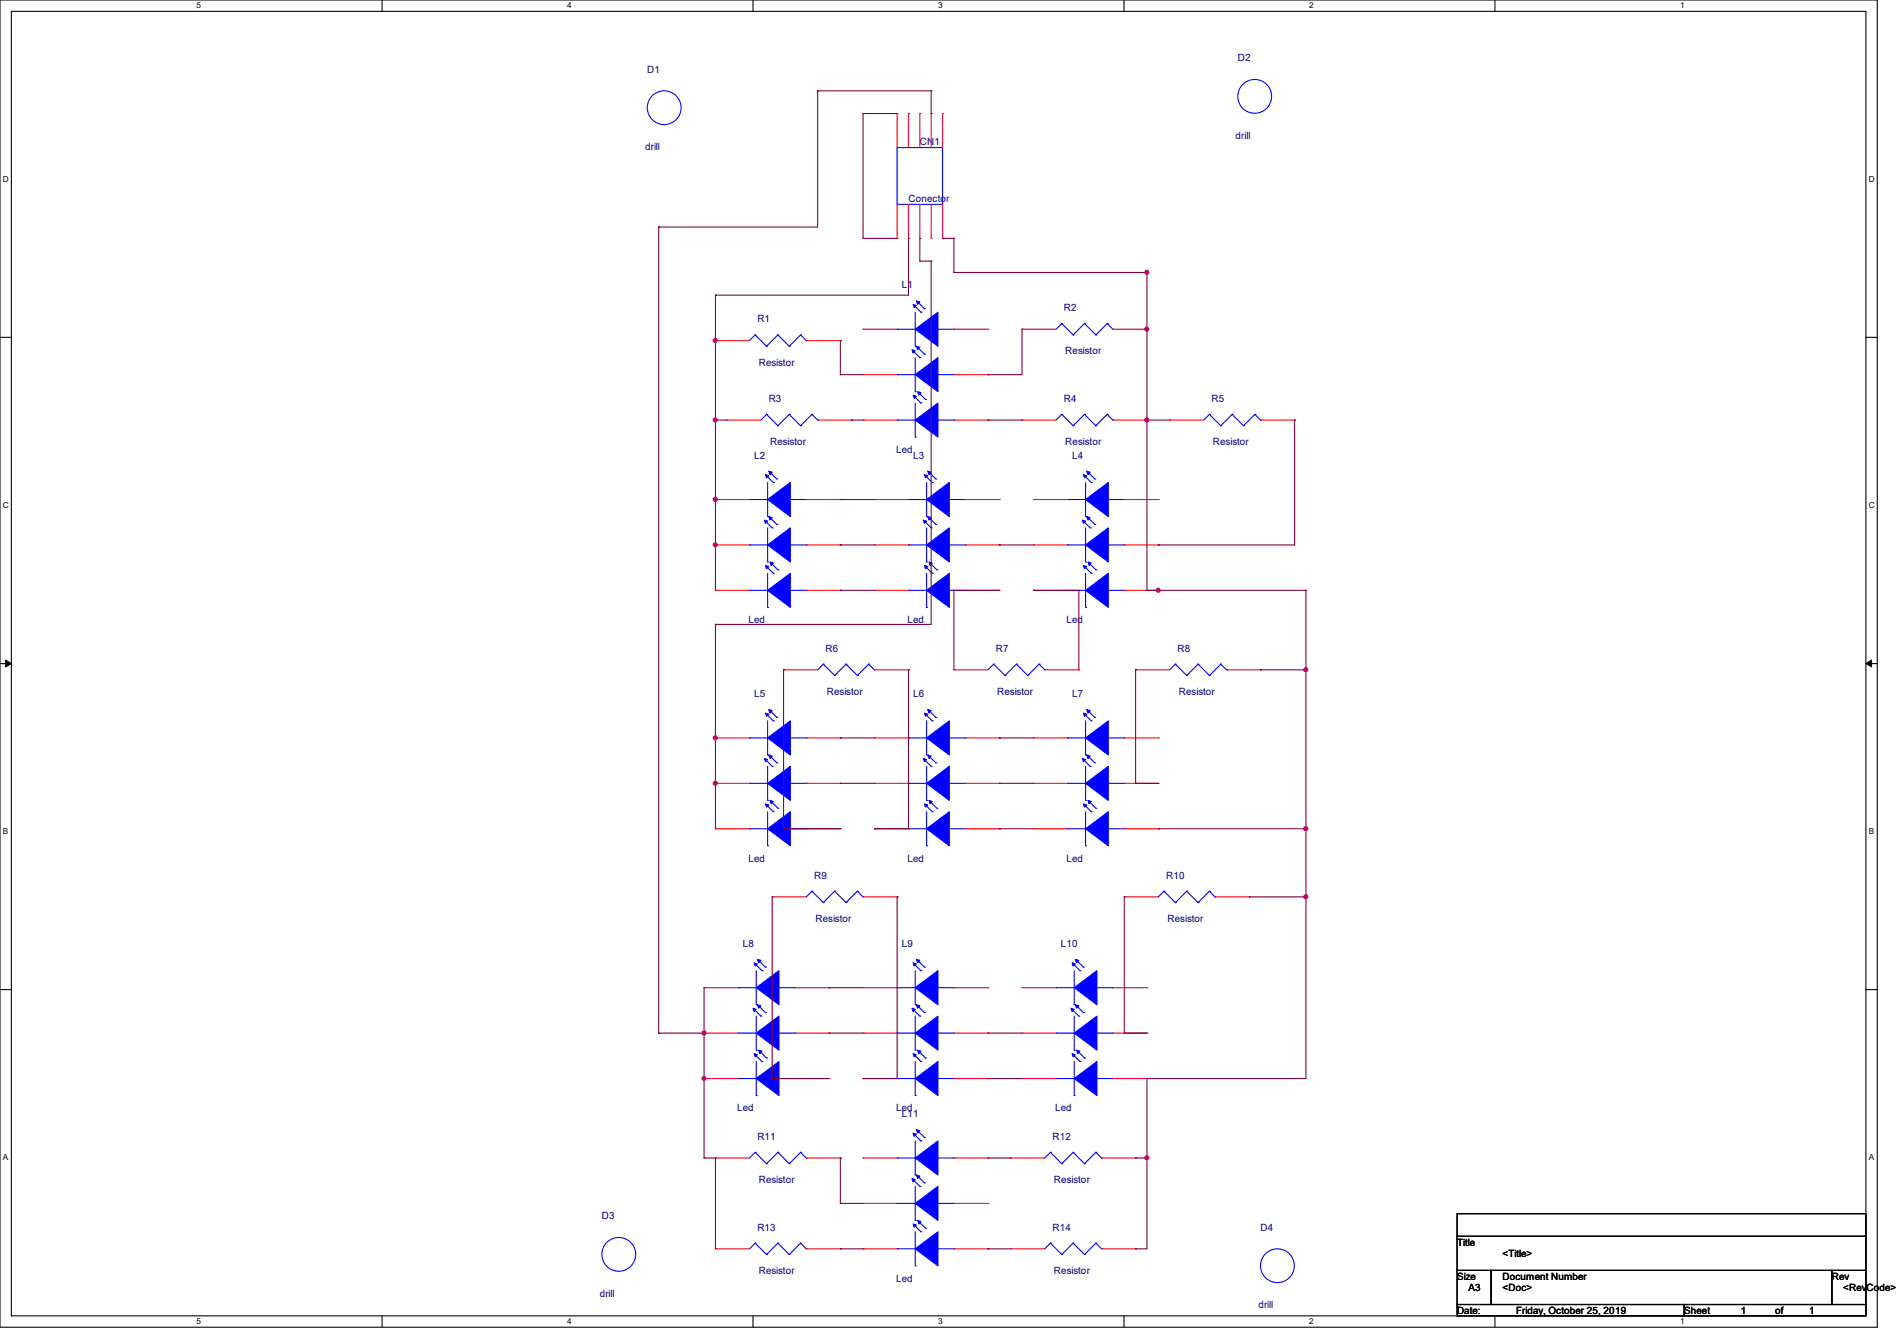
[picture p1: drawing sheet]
<svg xmlns="http://www.w3.org/2000/svg" width="297mm" height="210mm" viewBox="0 0 297 210" stroke-linecap="round" stroke-linejoin="round" font-family="sans-serif">
<path d="M0 0h293.9v207.9h-293.9zM1.8 1.8h290.3v204.3h-290.3z" fill="none" stroke="#000" stroke-width=".17"/>
<g fill="#fff">
<path d="M30.8 .2h.7v1.4h-.7z"/>
<path d="M30.8 206.2h.7v1.4h-.7z"/>
</g>
<path d="M59.8 0v1.8M59.8 206.1v1.8" fill="none" stroke="#000" stroke-width=".17"/>
<g fill="#fff">
<path d="M88.8 .2h.7v1.4h-.7z"/>
<path d="M88.8 206.2h.7v1.4h-.7z"/>
</g>
<path d="M117.9 0v1.8M117.9 206.1v1.8" fill="none" stroke="#000" stroke-width=".17"/>
<g fill="#fff">
<path d="M146.9 .2h.7v1.4h-.7z"/>
<path d="M146.9 206.2h.7v1.4h-.7z"/>
</g>
<path d="M176 0v1.8M176 206.1v1.8" fill="none" stroke="#000" stroke-width=".17"/>
<g fill="#fff">
<path d="M205 .2h.7v1.4h-.7z"/>
<path d="M205 206.2h.7v1.4h-.7z"/>
</g>
<path d="M234.1 0v1.8M234.1 206.1v1.8" fill="none" stroke="#000" stroke-width=".17"/>
<g fill="#fff">
<path d="M263.1 .2h.6v1.4h-.6z"/>
<path d="M263.1 206.2h.6v1.4h-.6z"/>
<path d="M.5 27.3h.9v1.4h-.9z"/>
<path d="M292.6 27.3h.9v1.4h-.9z"/>
<path d="M.5 78.4h.9v1.4h-.9z"/>
<path d="M292.6 78.4h.9v1.4h-.9z"/>
</g>
<path d="M0 52.8h1.8M292.1 52.8h1.8" fill="none" stroke="#000" stroke-width=".17"/>
<g fill="#fff">
<path d="M.5 129.5h.8v1.4h-.8z"/>
<path d="M292.6 129.5h.8v1.4h-.8z"/>
</g>
<path d="M0 103.9h1.8M292.1 103.9h1.8" fill="none" stroke="#000" stroke-width=".17"/>
<path d="M.9 103.4l.9 .5-.9 .5zM292.1 103.9l.9-.5v1z" fill="#000" stroke="#000" stroke-width=".16"/>
<g fill="#fff">
<path d="M.5 180.5h.8v1.4h-.8z"/>
<path d="M292.6 180.5h.8v1.4h-.8z"/>
</g>
<path d="M0 155h1.8M292.1 155h1.8M228.1 190.1h64v3.5h-64zM228.1 193.6h64v5.4h-64zM228.1 199h5.4v5.3h-5.4zM233.5 199h53.3v5.3h-53.3zM286.8 199h5.3v5.3h-5.3zM228.1 204.3h35.6v1.8h-35.6zM263.7 204.3h28.4v1.8h-28.4z" fill="none" stroke="#000" stroke-width=".17"/>
<g fill="none" stroke="#00f" stroke-width=".17">
<path d="M140.5 23.1h7.1v8.9h-7.1zM118.2 52.5h.1M118.2 52.5l-.9 .8M118.2 52.5l1.8 1.7M120 54.2h.1M121.8 52.5h.1M121.8 52.5l-1.8 1.7M121.8 52.5l1.8 1.7M123.6 54.2h.1M125.3 52.5h.1M125.3 52.5l-1.7 1.7M125.3 52.5l.9 .8"/>
<path d="M126.2 53.3h.1M140.5 51.6h.1M140.5 58.7h.1M140.5 51.6h2.8M140.5 58.7h2.8M143.1 55.1l.9 .9M143.3 54.2h.1M143.3 48.9v5.3M143.3 56v5.3M143.3 48l.9 .9M143.8 47.5l.9 .8M143.8 54.6l.9 .9"/>
<path d="M144 56h.1M144.2 48.9h.1M144.7 48.3h.1M144.7 55.5h.1M146.9 51.6h2.5M146.9 58.7h2.5M149.4 51.6h.1M149.4 58.7h.1M166.2 50.7h.1M166.2 50.7l-.8 .9M166.2 50.7l1.8 1.8M168 52.5h.1"/>
<path d="M169.8 50.7h.1M169.8 50.7l-1.8 1.8M169.8 50.7l1.8 1.8M171.6 52.5h.1M173.4 50.7h.1M173.4 50.7l-1.8 1.8M173.4 50.7l.8 .9M174.2 51.6h.1M117.3 78.2h.1M117.3 78.2h2.9M120 64.9h.1M120 64.9l-.9 .9"/>
<path d="M120 64.9l1.8 1.8M120.2 75.6v5.3M120.2 74.7l.9 .9M120.7 74.1l.9 .9M121.1 75.6h.1M121.6 75h.1M121.8 66.7h.1M123.6 64.9h.1M123.6 64.9l-1.8 1.8M123.6 64.9l1.7 1.8M123.7 78.2h2.5M125.3 66.7h.1"/>
<path d="M126.2 78.2h.1M127.1 64.9h.1M127.1 64.9l-1.8 1.8M127.1 64.9l.9 .9M128 65.8h.1M140.5 65.8h.1M140.5 65.8h2.8M142.2 78.2h.1M142.2 78.2h2.9M143.3 61.3h.1M143.3 68.5h.1M143.3 63.1v5.4"/>
<path d="M143.3 62.2l.9 .9M144 61.7l.9 .9M144.2 63.1h.1M144.9 62.6h.1M145.1 75.6v5.3M145.1 74.7l.9 .9M145.6 74.1l.9 .9M146 75.6h.1M146.5 75h.1M146.9 65.8h2.5M148.6 78.2h2.5M149.4 65.8h.1"/>
<path d="M151.1 78.2h.1M166.2 64.9h.1M166.2 64.9l-.8 .9M166.2 64.9l1.8 1.8M167.1 78.2h.1M167.1 78.2h2.9M168 66.7h.1M169.8 64.9h.1M169.8 64.9l-1.8 1.8M169.8 64.9l1.8 1.8M170 75.6v5.3M170 74.7l.9 .9"/>
<path d="M170.5 74.1l.9 .9M170.9 75.6h.1M171.4 75h.1M171.6 66.7h.1M173.4 64.9h.1M173.4 64.9l-1.8 1.8M173.4 64.9l.8 .9M173.5 78.2h2.5M174.2 65.8h.1M176 78.2h.1M189.4 64.9h.1M189.4 64.9l-.9 .9"/>
<path d="M189.4 64.9l1.7 1.8M191.1 66.7h.1M192.9 64.9h.1M192.9 64.9l-1.8 1.8M192.9 64.9l1.8 1.8M194.7 66.7h.1M196.5 64.9h.1M196.5 64.9l-1.8 1.8M196.5 64.9l.9 .9M197.4 65.8h.1M117.3 85.3h.1M117.3 92.5h.1"/>
<path d="M117.3 85.3h2.9M117.3 92.5h2.9M120 81.8l.9 .9M120.2 80.9h.1M120.2 88h.1M120.2 95.1h.1M120.2 82.7v5.3M120.2 89.8v5.3M120.2 88.9l.9 .9M120.7 81.2l.9 .9M120.9 82.7h.1M120.9 88.3l.9 .9"/>
<path d="M121.1 89.8h.1M121.6 82.1h.1M121.8 89.2h.1M123.7 85.3h2.5M123.7 92.5h2.5M126.2 85.3h.1M126.2 92.5h.1M142.2 85.3h.1M142.2 92.5h.1M142.2 85.3h2.9M142.2 92.5h2.9M144.9 81.8l.9 .9"/>
<path d="M145.1 80.9h.1M145.1 88h.1M145.1 95.1h.1M145.1 82.7v5.3M145.1 89.8v5.3M145.1 88.9l.9 .9M145.6 81.2l.9 .9M145.8 82.7h.1M145.8 88.3l.9 .9M146 89.8h.1M146.5 82.1h.1M146.7 89.2h.1"/>
<path d="M148.6 85.3h2.5M148.6 92.5h2.5M151.1 85.3h.1M151.1 92.5h.1M167.1 85.3h.1M167.1 92.5h.1M167.1 85.3h2.9M167.1 92.5h2.9M169.8 81.8l.9 .9M170 80.9h.1M170 88h.1M170 95.1h.1"/>
<path d="M170 82.7v5.3M170 89.8v5.3M170 88.9l.9 .9M170.5 81.2l.9 .9M170.7 82.7h.1M170.7 88.3l.9 .9M170.9 89.8h.1M171.4 82.1h.1M171.6 89.2h.1M173.5 85.3h2.5M173.5 92.5h2.5M176 85.3h.1"/>
<path d="M176 92.5h.1M117.3 115.6h.1M117.3 115.6h2.9M120 119.1l.9 .9M120.2 118.2h.1M120.2 112.9v5.3M120.2 112l.9 .9M120.7 111.5l.9 .9M120.7 118.6l.9 .9M121.1 112.9h.1M121.6 112.4h.1M121.6 119.5h.1"/>
<path d="M123.7 115.6h2.5M126.2 115.6h.1M128.9 104h.1M128.9 104l-.9 .9M128.9 104l1.8 1.8M130.7 105.8h.1M132.5 104h.1M132.5 104l-1.8 1.8M132.5 104l1.7 1.8M134.2 105.8h.1M136 104h.1M136 104l-1.8 1.8"/>
<path d="M136 104l.9 .9M136.9 104.9h.1M142.2 115.6h.1M142.2 115.6h2.9M144.9 119.1l.9 .9M145.1 118.2h.1M145.1 112.9v5.3M145.1 112l.9 .9M145.6 111.5l.9 .9M145.6 118.6l.9 .9M146 112.9h.1M146.5 112.4h.1"/>
<path d="M146.5 119.5h.1M148.6 115.6h2.5M151.1 115.6h.1M155.6 104h.1M155.6 104l-.9 .9M155.6 104l1.8 1.8M157.4 105.8h.1M159.1 104h.1M159.1 104l-1.7 1.8M159.1 104l1.8 1.8M160.9 105.8h.1M162.7 104h.1"/>
<path d="M162.7 104l-1.8 1.8M162.7 104l.9 .9M163.6 104.9h.1M167.1 115.6h.1M167.1 115.6h2.9M169.8 119.1l.9 .9M170 118.2h.1M170 112.9v5.3M170 112l.9 .9M170.5 111.5l.9 .9M170.5 118.6l.9 .9M170.9 112.9h.1"/>
<path d="M171.4 112.4h.1M171.4 119.5h.1M173.5 115.6h2.5M176 115.6h.1M184 104h.1M184 104l-.9 .9M184 104l1.8 1.8M185.8 105.8h.1M187.6 104h.1M187.6 104l-1.8 1.8M187.6 104l1.8 1.8M189.4 105.8h.1"/>
<path d="M191.1 104h.1M191.1 104l-1.7 1.8M191.1 104l.9 .9M192 104.9h.1M117.3 122.7h.1M117.3 129.8h.1M117.3 122.7h2.9M117.3 129.8h2.9M120.2 125.3h.1M120.2 132.5h.1M120.2 120v5.3M120.2 127.1v5.4"/>
<path d="M120.2 126.2l.9 .9M120.9 120h.1M120.9 125.7l.9 .9M121.1 127.1h.1M121.8 126.6h.1M123.7 122.7h2.5M123.7 129.8h2.5M126.2 122.7h.1M126.2 129.8h.1M127.1 139.6h.1M127.1 139.6l-.9 .9M127.1 139.6l1.8 1.8"/>
<path d="M130.7 139.6h.1M130.7 139.6l-1.8 1.8M130.7 139.6l1.8 1.8M134.2 139.6h.1M134.2 139.6l-1.7 1.8M134.2 139.6l.9 .9M142.2 122.7h.1M142.2 129.8h.1M142.2 122.7h2.9M142.2 129.8h2.9M145.1 125.3h.1M145.1 132.5h.1"/>
<path d="M145.1 120v5.3M145.1 127.1v5.4M145.1 126.2l.9 .9M145.8 120h.1M145.8 125.7l.9 .9M146 127.1h.1M146.7 126.6h.1M148.6 122.7h2.5M148.6 129.8h2.5M151.1 122.7h.1M151.1 129.8h.1M167.1 122.7h.1"/>
<path d="M167.1 129.8h.1M167.1 122.7h2.9M167.1 129.8h2.9M170 125.3h.1M170 132.5h.1M170 120v5.3M170 127.1v5.4M170 126.2l.9 .9M170.7 120h.1M170.7 125.7l.9 .9M170.9 127.1h.1M171.6 126.6h.1"/>
<path d="M173.5 122.7h2.5M173.5 129.8h2.5M176 122.7h.1M176 129.8h.1M182.2 139.6h.1M182.2 139.6l-.8 .9M182.2 139.6l1.8 1.8M185.8 139.6h.1M185.8 139.6l-1.8 1.8M185.8 139.6l1.8 1.8M189.4 139.6h.1M189.4 139.6l-1.8 1.8"/>
<path d="M189.4 139.6l.8 .9M115.6 154.7h.1M115.6 154.7h2.8M118.2 158.2l.9 .9M118.4 157.4h.1M118.4 152v5.4M118.4 159.1v5.4M118.4 151.1l.9 .9M119 150.6l.8 .9M119 157.7l.8 .9M119.1 159.1h.1M119.3 152h.1"/>
<path d="M119.8 151.5h.1M119.8 158.6h.1M122 154.7h2.5M124.5 154.7h.1M128.9 141.4h.1M132.5 141.4h.1M135.1 140.5h.1M140.5 154.7h.1M140.5 154.7h2.8M143.1 158.2l.9 .9M143.3 157.4h.1M143.3 152v5.4"/>
<path d="M143.3 159.1v5.4M143.3 151.1l.9 .9M143.8 150.6l.9 .9M143.8 157.7l.9 .9M144 159.1h.1M144.2 152h.1M144.7 151.5h.1M144.7 158.6h.1M146.9 154.7h2.5M149.4 154.7h.1M165.4 154.7h.1M165.4 154.7h2.8"/>
<path d="M168 158.2l.9 .9M168.2 157.4h.1M168.2 152v5.4M168.2 159.1v5.4M168.2 151.1l.9 .9M168.7 150.6l.9 .9M168.7 157.7l.9 .9M168.9 159.1h.1M169.1 152h.1M169.6 151.5h.1M169.6 158.6h.1M171.7 154.7h2.5"/>
<path d="M174.2 154.7h.1M184 141.4h.1M187.6 141.4h.1M190.2 140.5h.1M115.6 161.8h.1M115.6 168.9h.1M115.6 161.8h2.8M115.6 168.9h2.8M118.4 164.5h.1M118.4 171.6h.1M118.4 166.2v5.4M118.4 165.4l.9 .8"/>
<path d="M119.1 164.8l.9 .9M119.3 166.2h.1M120 165.7h.1M122 161.8h2.5M122 168.9h2.5M124.5 161.8h.1M124.5 168.9h.1M140.5 161.8h.1M140.5 168.9h.1M140.5 161.8h2.8M140.5 168.9h2.8M143.3 164.5h.1"/>
<path d="M143.3 171.6h.1M143.3 166.2v5.4M143.3 178.7v5.3M143.3 177.8l.9 .9M143.3 165.4l.9 .8M143.8 177.2l.9 .9M144 164.8l.9 .9M144.2 178.7h.1M144.2 166.2h.1M144.7 178.1h.1M144.9 165.7h.1M146.9 161.8h2.5"/>
<path d="M146.9 168.9h2.5M149.4 161.8h.1M149.4 168.9h.1M165.4 161.8h.1M165.4 168.9h.1M165.4 161.8h2.8M165.4 168.9h2.8M168.2 164.5h.1M168.2 171.6h.1M168.2 166.2v5.4M168.2 165.4l.9 .8M168.9 164.8l.9 .9"/>
<path d="M169.1 166.2h.1M169.8 165.7h.1M171.7 161.8h2.5M171.7 168.9h2.5M174.2 161.8h.1M174.2 168.9h.1M118.2 194.7h.1M118.2 180.5h.1M118.2 194.7l-.9 .9M118.2 194.7l1.8 1.8M118.2 180.5l-.9 .9M118.2 180.5l1.8 1.7"/>
<path d="M120 196.5h.1M120 182.2h.1M121.8 194.7h.1M121.8 180.5h.1M121.8 194.7l-1.8 1.8M121.8 194.7l1.8 1.8M121.8 180.5l-1.8 1.7M121.8 180.5l1.8 1.7M123.6 196.5h.1M123.6 182.2h.1M125.3 194.7h.1M125.3 180.5h.1"/>
<path d="M125.3 194.7l-1.7 1.8M125.3 194.7l.9 .9M125.3 180.5l-1.7 1.7M125.3 180.5l.9 .9M126.2 195.6h.1M126.2 181.4h.1M140.5 181.4h.1M140.5 188.5h.1M140.5 195.6h.1M140.5 181.4h2.8M140.5 188.5h2.8M140.5 195.6h2.8"/>
<path d="M143.1 184.9l.9 .9M143.3 184h.1M143.3 191.1h.1M143.3 198.2h.1M143.3 185.8v5.3M143.3 192.9v5.3M143.3 192l.9 .9M143.8 184.4l.9 .9M144 185.8h.1M144 191.5l.9 .9M144.2 192.9h.1M144.7 185.3h.1"/>
<path d="M144.9 192.4h.1M146.9 181.4h2.5M146.9 188.5h2.5M146.9 195.6h2.5M149.4 181.4h.1M149.4 188.5h.1M149.4 195.6h.1M164.5 194.7h.1M164.5 180.5h.1M164.5 194.7l-.9 .9M164.5 194.7l1.7 1.8M164.5 180.5l-.9 .9"/>
<path d="M164.5 180.5l1.7 1.7M166.2 196.5h.1M166.2 182.2h.1M168 194.7h.1M168 180.5h.1M168 194.7l-1.8 1.8M168 194.7l1.8 1.8M168 180.5l-1.8 1.7M168 180.5l1.8 1.7M169.8 196.5h.1M169.8 182.2h.1M171.6 194.7h.1"/>
<path d="M171.6 180.5h.1M171.6 194.7l-1.8 1.8M171.6 194.7l.9 .9M171.6 180.5l-1.8 1.7M171.6 180.5l.9 .9M172.5 195.6h.1M172.5 181.4h.1"/>
<circle cx="104" cy="16.9" r="2.65"/>
<circle cx="196.4" cy="15.1" r="2.65"/>
<circle cx="96.9" cy="196.4" r="2.65"/>
<circle cx="200" cy="198.2" r="2.65"/>
</g>
<g fill="none" stroke="#f00" stroke-width=".17">
<path d="M140.5 17.8h.1M140.5 17.8v5.3M142.2 17.8h.1M142.2 17.8v5.3M144 17.8h.1M144 17.8v5.3M145.8 17.8h.1M145.8 17.8v5.3M147.6 17.8h.1M147.6 17.8v5.3M140.5 37.3h.1M140.5 32v5.3"/>
<path d="M142.2 37.3h.1M142.2 32v5.3M144 37.3h.1M144 32v5.3M145.8 37.3h.1M145.8 32v5.3M147.6 37.3h.1M147.6 32v5.3M112 53.3h.1M112 53.3h5.3M126.2 53.3h5.4M131.6 53.3h.1"/>
<path d="M135.1 51.6h.1M135.1 58.7h.1M135.1 51.6h5.4M135.1 58.7h5.4M149.4 51.6h5.3M149.4 58.7h5.3M154.7 51.6h.1M154.7 58.7h.1M160 51.6h.1M160 51.6h5.4M174.2 51.6h5.4M179.6 51.6h.1"/>
<path d="M112 78.2h.1M112 78.2h5.3M113.8 65.8h.1M113.8 65.8h5.3M126.2 78.2h5.4M128 65.8h5.3M131.6 78.2h.1M133.3 65.8h.1M135.1 65.8h.1M135.1 65.8h5.4M136.9 78.2h.1M136.9 78.2h5.3"/>
<path d="M149.4 65.8h5.3M151.1 78.2h5.4M154.7 65.8h.1M156.5 78.2h.1M160 65.8h.1M160 65.8h5.4M161.8 78.2h.1M161.8 78.2h5.3M174.2 65.8h5.4M176 78.2h5.4M179.6 65.8h.1M181.4 78.2h.1"/>
<path d="M183.1 65.8h.1M183.1 65.8h5.4M197.4 65.8h5.3M202.7 65.8h.1M112 85.3h.1M112 92.5h.1M112 85.3h5.3M112 92.5h5.3M126.2 85.3h5.4M126.2 92.5h5.4M131.6 85.3h.1M131.6 92.5h.1"/>
<path d="M136.9 85.3h.1M136.9 92.5h.1M136.9 85.3h5.3M136.9 92.5h5.3M151.1 85.3h5.4M151.1 92.5h5.4M156.5 85.3h.1M156.5 92.5h.1M161.8 85.3h.1M161.8 92.5h.1M161.8 85.3h5.3M161.8 92.5h5.3"/>
<path d="M176 85.3h5.4M176 92.5h5.4M181.4 85.3h.1M181.4 92.5h.1M112 115.6h.1M112 115.6h5.3M122.7 104.9h.1M122.7 104.9h5.3M126.2 115.6h5.4M131.6 115.6h.1M136.9 115.6h.1M136.9 104.9h5.3"/>
<path d="M136.9 115.6h5.3M142.2 104.9h.1M149.4 104.9h.1M149.4 104.9h5.3M151.1 115.6h5.4M156.5 115.6h.1M161.8 115.6h.1M161.8 115.6h5.3M163.6 104.9h5.3M168.9 104.9h.1M176 115.6h5.4M177.8 104.9h.1"/>
<path d="M177.8 104.9h5.3M181.4 115.6h.1M192 104.9h5.4M197.4 104.9h.1M112 122.7h.1M112 129.8h.1M112 122.7h5.3M112 129.8h5.3M126.2 122.7h5.4M126.2 129.8h5.4M131.6 122.7h.1M131.6 129.8h.1"/>
<path d="M136.9 122.7h.1M136.9 129.8h.1M136.9 122.7h5.3M136.9 129.8h5.3M151.1 122.7h5.4M151.1 129.8h5.4M156.5 122.7h.1M156.5 129.8h.1M161.8 122.7h.1M161.8 129.8h.1M161.8 122.7h5.3M161.8 129.8h5.3"/>
<path d="M176 122.7h5.4M176 129.8h5.4M181.4 122.7h.1M181.4 129.8h.1M110.2 154.7h.1M110.2 154.7h5.4M120.9 140.5h.1M120.9 140.5h5.3M124.5 154.7h5.3M129.8 154.7h.1M135.1 154.7h.1M135.1 140.5h5.4"/>
<path d="M135.1 154.7h5.4M140.5 140.5h.1M149.4 154.7h5.3M154.7 154.7h.1M160 154.7h.1M160 154.7h5.4M174.2 154.7h5.4M176 140.5h.1M176 140.5h5.4M179.6 154.7h.1M190.2 140.5h5.4M195.6 140.5h.1"/>
<path d="M110.2 161.8h.1M110.2 168.9h.1M110.2 161.8h5.4M110.2 168.9h5.4M124.5 161.8h5.3M124.5 168.9h5.3M129.8 161.8h.1M129.8 168.9h.1M135.1 161.8h.1M135.1 168.9h.1M135.1 161.8h5.4M135.1 168.9h5.4"/>
<path d="M149.4 161.8h5.3M149.4 168.9h5.3M154.7 161.8h.1M154.7 168.9h.1M160 161.8h.1M160 168.9h.1M160 161.8h5.4M160 168.9h5.4M174.2 161.8h5.4M174.2 168.9h5.4M179.6 161.8h.1M179.6 168.9h.1"/>
<path d="M112 195.6h.1M112 181.4h.1M112 195.6h5.3M112 181.4h5.3M126.2 195.6h5.4M126.2 181.4h5.4M131.6 195.6h.1M131.6 181.4h.1M135.1 181.4h.1M135.1 188.5h.1M135.1 195.6h.1M135.1 195.6h5.4"/>
<path d="M135.1 181.4h5.4M135.1 188.5h5.4M149.4 195.6h5.3M149.4 181.4h5.3M149.4 188.5h5.3M154.7 181.4h.1M154.7 188.5h.1M154.7 195.6h.1M158.2 195.6h.1M158.2 181.4h.1M158.2 195.6h5.4M158.2 181.4h5.4"/>
<path d="M172.5 195.6h5.3M172.5 181.4h5.3M177.8 195.6h.1M177.8 181.4h.1"/>
</g>
<g fill="#00f" stroke="#00f" stroke-width=".17">
<path d="M143.3 181.4l3.6-2.7v5.3z" fill-rule="evenodd"/>
<path d="M143 177.5l.5 .1-.4 .4z" fill-rule="evenodd"/>
<path d="M143.5 176.9l.5 .2-.3 .4z" fill-rule="evenodd"/>
<path d="M143.3 188.5l3.6-2.7v5.3z" fill-rule="evenodd"/>
<path d="M143.3 195.6l3.6-2.7v5.3z" fill-rule="evenodd"/>
<path d="M142.8 184.6l.5 .1-.3 .4z" fill-rule="evenodd"/>
<path d="M143.5 184l.5 .2-.3 .4z" fill-rule="evenodd"/>
<path d="M143.7 191.1l.5 .2-.4 .4z" fill-rule="evenodd"/>
<path d="M143 191.7l.5 .2-.4 .3z" fill-rule="evenodd"/>
<path d="M145.1 78.2l3.5-2.6v5.3z" fill-rule="evenodd"/>
<path d="M144.7 74.3l.5 .2-.3 .3z" fill-rule="evenodd"/>
<path d="M145.2 73.8l.6 .2-.3 .3z" fill-rule="evenodd"/>
<path d="M145.1 85.3l3.5-2.6v5.3z" fill-rule="evenodd"/>
<path d="M145.1 92.5l3.5-2.7v5.3z" fill-rule="evenodd"/>
<path d="M144.6 81.4l.5 .2-.4 .4z" fill-rule="evenodd"/>
<path d="M145.2 80.9l.6 .2-.3 .3z" fill-rule="evenodd"/>
<path d="M145.5 88l.5 .2-.4 .4z" fill-rule="evenodd"/>
<path d="M144.7 88.6l.5 .1-.3 .4z" fill-rule="evenodd"/>
<path d="M145.1 115.6l3.5-2.7v5.3z" fill-rule="evenodd"/>
<path d="M144.7 111.7l.5 .1-.3 .4z" fill-rule="evenodd"/>
<path d="M145.2 111.1l.6 .2-.3 .4z" fill-rule="evenodd"/>
<path d="M145.1 122.7l3.5-2.7v5.3z" fill-rule="evenodd"/>
<path d="M145.1 129.8l3.5-2.7v5.4z" fill-rule="evenodd"/>
<path d="M144.6 118.8l.5 .2-.4 .3z" fill-rule="evenodd"/>
<path d="M145.2 118.2l.6 .2-.3 .4z" fill-rule="evenodd"/>
<path d="M145.5 125.3l.5 .2-.4 .4z" fill-rule="evenodd"/>
<path d="M144.7 125.9l.5 .2-.3 .3z" fill-rule="evenodd"/>
<path d="M168.2 154.7l3.5-2.7v5.4z" fill-rule="evenodd"/>
<path d="M167.9 150.8l.5 .2-.4 .3z" fill-rule="evenodd"/>
<path d="M168.4 150.2l.5 .2-.3 .4z" fill-rule="evenodd"/>
<path d="M168.2 161.8l3.5-2.7v5.4z" fill-rule="evenodd"/>
<path d="M168.2 168.9l3.5-2.7v5.4z" fill-rule="evenodd"/>
<path d="M167.7 157.9l.5 .2-.3 .3z" fill-rule="evenodd"/>
<path d="M168.4 157.4l.5 .1-.3 .4z" fill-rule="evenodd"/>
<path d="M168.6 164.5l.5 .1-.4 .4z" fill-rule="evenodd"/>
<path d="M167.9 165l.5 .2-.4 .3z" fill-rule="evenodd"/>
<path d="M118.4 154.7l3.6-2.7v5.4z" fill-rule="evenodd"/>
<path d="M118.1 150.8l.5 .2-.4 .3z" fill-rule="evenodd"/>
<path d="M118.6 150.2l.5 .2-.3 .4z" fill-rule="evenodd"/>
<path d="M118.4 161.8l3.6-2.7v5.4z" fill-rule="evenodd"/>
<path d="M118.4 168.9l3.6-2.7v5.4z" fill-rule="evenodd"/>
<path d="M117.9 157.9l.5 .2-.3 .3z" fill-rule="evenodd"/>
<path d="M118.6 157.4l.5 .1-.3 .4z" fill-rule="evenodd"/>
<path d="M118.8 164.5l.5 .1-.3 .4z" fill-rule="evenodd"/>
<path d="M118.1 165l.5 .2-.4 .3z" fill-rule="evenodd"/>
<path d="M170 78.2l3.5-2.6v5.3z" fill-rule="evenodd"/>
<path d="M169.6 74.3l.5 .2-.3 .3z" fill-rule="evenodd"/>
<path d="M170.1 73.8l.6 .2-.4 .3z" fill-rule="evenodd"/>
<path d="M170 85.3l3.5-2.6v5.3z" fill-rule="evenodd"/>
<path d="M170 92.5l3.5-2.7v5.3z" fill-rule="evenodd"/>
<path d="M169.5 81.4l.5 .2-.4 .4z" fill-rule="evenodd"/>
<path d="M170.1 80.9l.6 .2-.4 .3z" fill-rule="evenodd"/>
<path d="M170.3 88l.6 .2-.4 .4z" fill-rule="evenodd"/>
<path d="M169.6 88.6l.5 .1-.3 .4z" fill-rule="evenodd"/>
<path d="M170 115.6l3.5-2.7v5.3z" fill-rule="evenodd"/>
<path d="M169.6 111.7l.5 .1-.3 .4z" fill-rule="evenodd"/>
<path d="M170.1 111.1l.6 .2-.4 .4z" fill-rule="evenodd"/>
<path d="M170 122.7l3.5-2.7v5.3z" fill-rule="evenodd"/>
<path d="M170 129.8l3.5-2.7v5.4z" fill-rule="evenodd"/>
<path d="M169.5 118.8l.5 .2-.4 .3z" fill-rule="evenodd"/>
<path d="M170.1 118.2l.6 .2-.4 .4z" fill-rule="evenodd"/>
<path d="M170.3 125.3l.6 .2-.4 .4z" fill-rule="evenodd"/>
<path d="M169.6 125.9l.5 .2-.3 .3z" fill-rule="evenodd"/>
<path d="M120.2 78.2l3.5-2.6v5.3z" fill-rule="evenodd"/>
<path d="M119.8 74.3l.6 .2-.4 .3z" fill-rule="evenodd"/>
<path d="M120.4 73.8l.5 .2-.3 .3z" fill-rule="evenodd"/>
<path d="M120.2 85.3l3.5-2.6v5.3z" fill-rule="evenodd"/>
<path d="M120.2 92.5l3.5-2.7v5.3z" fill-rule="evenodd"/>
<path d="M119.7 81.4l.5 .2-.4 .4z" fill-rule="evenodd"/>
<path d="M120.4 80.9l.5 .2-.3 .3z" fill-rule="evenodd"/>
<path d="M120.6 88l.5 .2-.4 .4z" fill-rule="evenodd"/>
<path d="M119.8 88.6l.6 .1-.4 .4z" fill-rule="evenodd"/>
<path d="M120.2 115.6l3.5-2.7v5.3z" fill-rule="evenodd"/>
<path d="M119.8 111.7l.6 .1-.4 .4z" fill-rule="evenodd"/>
<path d="M120.4 111.1l.5 .2-.3 .4z" fill-rule="evenodd"/>
<path d="M120.2 122.7l3.5-2.7v5.3z" fill-rule="evenodd"/>
<path d="M120.2 129.8l3.5-2.7v5.4z" fill-rule="evenodd"/>
<path d="M119.7 118.8l.5 .2-.4 .3z" fill-rule="evenodd"/>
<path d="M120.4 118.2l.5 .2-.3 .4z" fill-rule="evenodd"/>
<path d="M120.6 125.3l.5 .2-.4 .4z" fill-rule="evenodd"/>
<path d="M119.8 125.9l.6 .2-.4 .3z" fill-rule="evenodd"/>
<path d="M143.3 51.6l3.6-2.7v5.3z" fill-rule="evenodd"/>
<path d="M143 47.7l.5 .1-.4 .4z" fill-rule="evenodd"/>
<path d="M143.5 47.1l.5 .2-.3 .4z" fill-rule="evenodd"/>
<path d="M143.3 58.7l3.6-2.7v5.3z" fill-rule="evenodd"/>
<path d="M143.3 65.8l3.6-2.7v5.4z" fill-rule="evenodd"/>
<path d="M142.8 54.8l.5 .1-.3 .4z" fill-rule="evenodd"/>
<path d="M143.5 54.2l.5 .2-.3 .4z" fill-rule="evenodd"/>
<path d="M143.7 61.3l.5 .2-.4 .4z" fill-rule="evenodd"/>
<path d="M143 61.9l.5 .2-.4 .3z" fill-rule="evenodd"/>
<path d="M143.3 154.7l3.6-2.7v5.4z" fill-rule="evenodd"/>
<path d="M143 150.8l.5 .2-.4 .3z" fill-rule="evenodd"/>
<path d="M143.5 150.2l.5 .2-.3 .4z" fill-rule="evenodd"/>
<path d="M143.3 161.8l3.6-2.7v5.4z" fill-rule="evenodd"/>
<path d="M143.3 168.9l3.6-2.7v5.4z" fill-rule="evenodd"/>
<path d="M142.8 157.9l.5 .2-.3 .3z" fill-rule="evenodd"/>
<path d="M143.5 157.4l.5 .1-.3 .4z" fill-rule="evenodd"/>
<path d="M143.7 164.5l.5 .1-.4 .4z" fill-rule="evenodd"/>
<path d="M143 165l.5 .2-.4 .3z" fill-rule="evenodd"/>
</g>
<g fill="none" stroke="#800040" stroke-width=".17">
<path d="M128 14.2h.1M128 14.2v21.4h-24.9M128 14.2h17.8M135.1 17.8h.1M135.1 17.8h5.4M135.1 17.8v19.5M145.8 14.2h.1M145.8 17.8h.1M145.8 14.2v3.6M103.1 35.6h.1M103.1 35.6v126.2M135.1 37.3h.1"/>
<path d="M135.1 37.3h5.4M142.2 37.3h.1M142.2 37.3v8.9h-30.2M144 37.3h.1M144 37.3v3.6M147.6 37.3h.1M147.6 37.3h1.8M149.4 37.3h.1M149.4 37.3v5.4M112 46.2h.1M112 46.2v46.3M131.6 53.3h.1"/>
<path d="M131.6 58.7h.1M131.6 58.7h3.5M131.6 53.3v5.4M144 40.9h.1M144 40.9h1.8M145.8 40.9h.1M145.8 40.9v56.9h-33.8M149.4 42.7h.1M149.4 42.7h30.2M154.7 58.7h.1M160 51.6h.1M160 51.6v7.1h-5.3"/>
<path d="M179.6 42.5h.1M179.6 51.6h.1M179.6 42.7h.1M179.6 42.5v50M112 65.8h.1M112 78.2h.1M112 65.8h1.8M131.6 78.2h.1M131.6 78.2h5.3M133.3 65.8h.1M133.3 65.8h1.8M154.7 65.8h.1"/>
<path d="M154.7 65.8h5.3M179.6 65.8h.1M179.6 65.8h3.5M202.7 65.8h.1M202.7 65.8v19.5h-21.3M112 97.8h.1M112 85.3h.1M112 97.8v32M131.6 85.3h.1M131.6 92.5h.1M131.6 92.5h5.3M131.6 85.3h5.3"/>
<path d="M149.4 92.5h.1M149.4 92.5h7.1M149.4 92.5v12.4M156.5 85.3h.1M156.5 85.3h5.3M161.8 92.5h.1M161.8 92.5h7.1M168.9 92.5h.1M168.9 92.5v12.4M179.6 92.5h.1M179.6 92.5h24.9M181.4 85.3h.1"/>
<path d="M181.4 92.5h.1M204.5 92.5h.1M204.5 92.5v76.4h-24.9M112 115.6h.1M122.7 104.9h.1M122.7 104.9v24.9M131.6 115.6h.1M131.6 115.6h5.3M142.2 104.9h.1M142.2 104.9v24.9h-5.3M156.5 115.6h.1M156.5 115.6h5.3"/>
<path d="M177.8 104.9h.1M177.8 104.9v17.8M197.4 104.9h.1M197.4 104.9h7.1M204.5 104.9h.1M112 122.7h.1M122.7 129.8h.1M122.7 129.8h8.9M131.6 122.7h.1M131.6 122.7h5.3M136.9 129.8h.1M156.5 122.7h.1"/>
<path d="M156.5 129.8h.1M156.5 129.8h5.3M156.5 122.7h5.3M177.8 122.7h.1M177.8 122.7h3.6M181.4 129.8h.1M181.4 129.8h23.1M204.5 129.8h.1M110.2 154.7h.1M110.2 154.7v26.7M120.9 140.5h.1M120.9 140.5v28.4"/>
<path d="M129.8 154.7h.1M129.8 154.7h5.3M140.5 140.5h.1M140.5 140.5v28.4h-5.4M176 140.5h.1M176 140.5v21.3M195.6 140.5h.1M195.6 140.5h8.9M204.5 140.5h.1M103.1 161.8h.1M103.1 161.8h7.1M110.2 161.8h.1"/>
<path d="M110.2 168.9h.1M120.9 168.9h.1M120.9 168.9h8.9M129.8 161.8h.1M129.8 161.8h5.3M135.1 168.9h.1M154.7 168.9h.1M154.7 161.8h.1M154.7 161.8h5.3M154.7 168.9h5.3M176 161.8h.1M176 161.8h3.6"/>
<path d="M179.6 168.9h.1M179.6 168.9v26.7h-1.8M110.2 181.4h.1M110.2 181.4h1.8M112 181.4h.1M112 181.4v14.2M131.6 181.4h.1M131.6 188.5h.1M131.6 195.6h.1M131.6 195.6h3.5M131.6 181.4v7.1M131.6 188.5h3.5"/>
<path d="M154.7 195.6h.1M154.7 181.4h.1M154.7 181.4h3.5M154.7 195.6h3.5M177.8 181.4h.1M177.8 195.6h.1M177.8 181.4h1.8M179.6 181.4h.1"/>
</g>
<g fill="#f0f" stroke="#f0f" stroke-width=".17">
<circle cx="112" cy="115.5" r=".32"/>
<circle cx="112" cy="122.7" r=".32"/>
<circle cx="179.6" cy="65.8" r=".32"/>
<circle cx="179.6" cy="51.5" r=".32"/>
<circle cx="112" cy="85.3" r=".32"/>
<circle cx="112" cy="78.2" r=".32"/>
<circle cx="181.3" cy="92.4" r=".32"/>
<circle cx="204.4" cy="129.8" r=".32"/>
<circle cx="204.4" cy="104.9" r=".32"/>
<circle cx="204.4" cy="140.4" r=".32"/>
<circle cx="179.6" cy="181.3" r=".32"/>
<circle cx="110.2" cy="161.8" r=".32"/>
<circle cx="110.2" cy="168.9" r=".32"/>
<circle cx="179.6" cy="42.7" r=".32"/>
<circle cx="112" cy="53.3" r=".32"/>
<circle cx="112" cy="65.8" r=".32"/>
</g>
<g font-size="1.6" fill="#000080">
<text x="101.3" y="11.4">D1</text>
<text x="193.8" y="9.6">D2</text>
<text x="101" y="23.5">drill</text>
<text x="144" y="22.8">CN1</text>
<text x="193.5" y="21.7">drill</text>
<text x="142.2" y="31.7">Conector</text>
<text x="141.2" y="45.2">L1</text>
<text x="118.6" y="50.5">R1</text>
<text x="166.6" y="48.7">R2</text>
<text x="118.8" y="57.3">Resistor</text>
<text x="166.8" y="55.5">Resistor</text>
<text x="120.4" y="62.9">R3</text>
<text x="166.6" y="62.9">R4</text>
<text x="189.7" y="62.9">R5</text>
<text x="118.1" y="71.8">L2</text>
<text x="120.6" y="69.7">Resistor</text>
<text x="140.3" y="70.9">Led</text>
<text x="143" y="71.8">L3</text>
<text x="166.8" y="69.7">Resistor</text>
<text x="167.9" y="71.8">L4</text>
<text x="189.9" y="69.7">Resistor</text>
<text x="117.2" y="97.6">Led</text>
<text x="142.1" y="97.6">Led</text>
<text x="167" y="97.6">Led</text>
<text x="129.2" y="102.1">R6</text>
<text x="155.9" y="102.1">R7</text>
<text x="184.4" y="102.1">R8</text>
<text x="118.1" y="109.2">L5</text>
<text x="129.5" y="108.8">Resistor</text>
<text x="143" y="109.2">L6</text>
<text x="156.1" y="108.8">Resistor</text>
<text x="167.9" y="109.2">L7</text>
<text x="184.6" y="108.8">Resistor</text>
<text x="117.2" y="135">Led</text>
<text x="127.5" y="137.6">R9</text>
<text x="142.1" y="135">Led</text>
<text x="167" y="135">Led</text>
<text x="182.6" y="137.6">R10</text>
<text x="116.3" y="148.3">L8</text>
<text x="127.7" y="144.4">Resistor</text>
<text x="141.2" y="148.3">L9</text>
<text x="166.1" y="148.3">L10</text>
<text x="182.8" y="144.4">Resistor</text>
<text x="115.4" y="174.1">Led</text>
<text x="118.6" y="178.5">R11</text>
<text x="140.3" y="174.1">Led</text>
<text x="141.2" y="175">L11</text>
<text x="164.8" y="178.5">R12</text>
<text x="165.2" y="174.1">Led</text>
<text x="118.8" y="185.3">Resistor</text>
<text x="165" y="185.3">Resistor</text>
<text x="94.2" y="191">D3</text>
<text x="118.6" y="192.7">R13</text>
<text x="164.8" y="192.7">R14</text>
<text x="197.4" y="192.7">D4</text>
<text x="93.9" y="203.1">drill</text>
<text x="118.8" y="199.5">Resistor</text>
<text x="140.3" y="200.7">Led</text>
<text x="165" y="199.5">Resistor</text>
<text x="197" y="204.8">drill</text>
</g>
<g font-size="1.6">
<text x="228.1" y="195.1">Title</text>
<text x="235.2" y="196.8">&lt;Title&gt;</text>
<text x="228.1" y="200.4">Size</text>
<text x="229.9" y="202.2">A3</text>
<text x="235.2" y="200.4">Document Number</text>
<text x="235.2" y="202.2">&lt;Doc&gt;</text>
<text x="286.8" y="200.4">Rev</text>
<text x="288.6" y="202.2">&lt;RevCode&gt;</text>
<text x="228.1" y="205.7">Date:</text>
<text x="237.4" y="205.7">Friday, October 25, 2019</text>
<text x="263.7" y="205.7">Sheet</text>
<text x="272.6" y="205.7">1</text>
<text x="277.9" y="205.7">of</text>
<text x="283.2" y="205.7">1</text>
</g>
<g font-size="1.3">
<text x="30.8" y="1.3">5</text>
<text x="88.8" y="1.3">4</text>
<text x="146.9" y="1.3">3</text>
<text x="205" y="1.3">2</text>
<text x="263.1" y="1.3">1</text>
<text x=".5" y="28.4">D</text>
<text x="292.6" y="28.4">D</text>
<text x=".5" y="79.5">C</text>
<text x="292.6" y="79.5">C</text>
<text x=".5" y="130.6">B</text>
<text x="292.6" y="130.6">B</text>
<text x=".5" y="181.7">A</text>
<text x="292.6" y="181.7">A</text>
<text x="30.8" y="207.4">5</text>
<text x="88.8" y="207.4">4</text>
<text x="146.9" y="207.4">3</text>
<text x="205" y="207.4">2</text>
<text x="263.1" y="207.4">1</text>
</g>
</svg>
